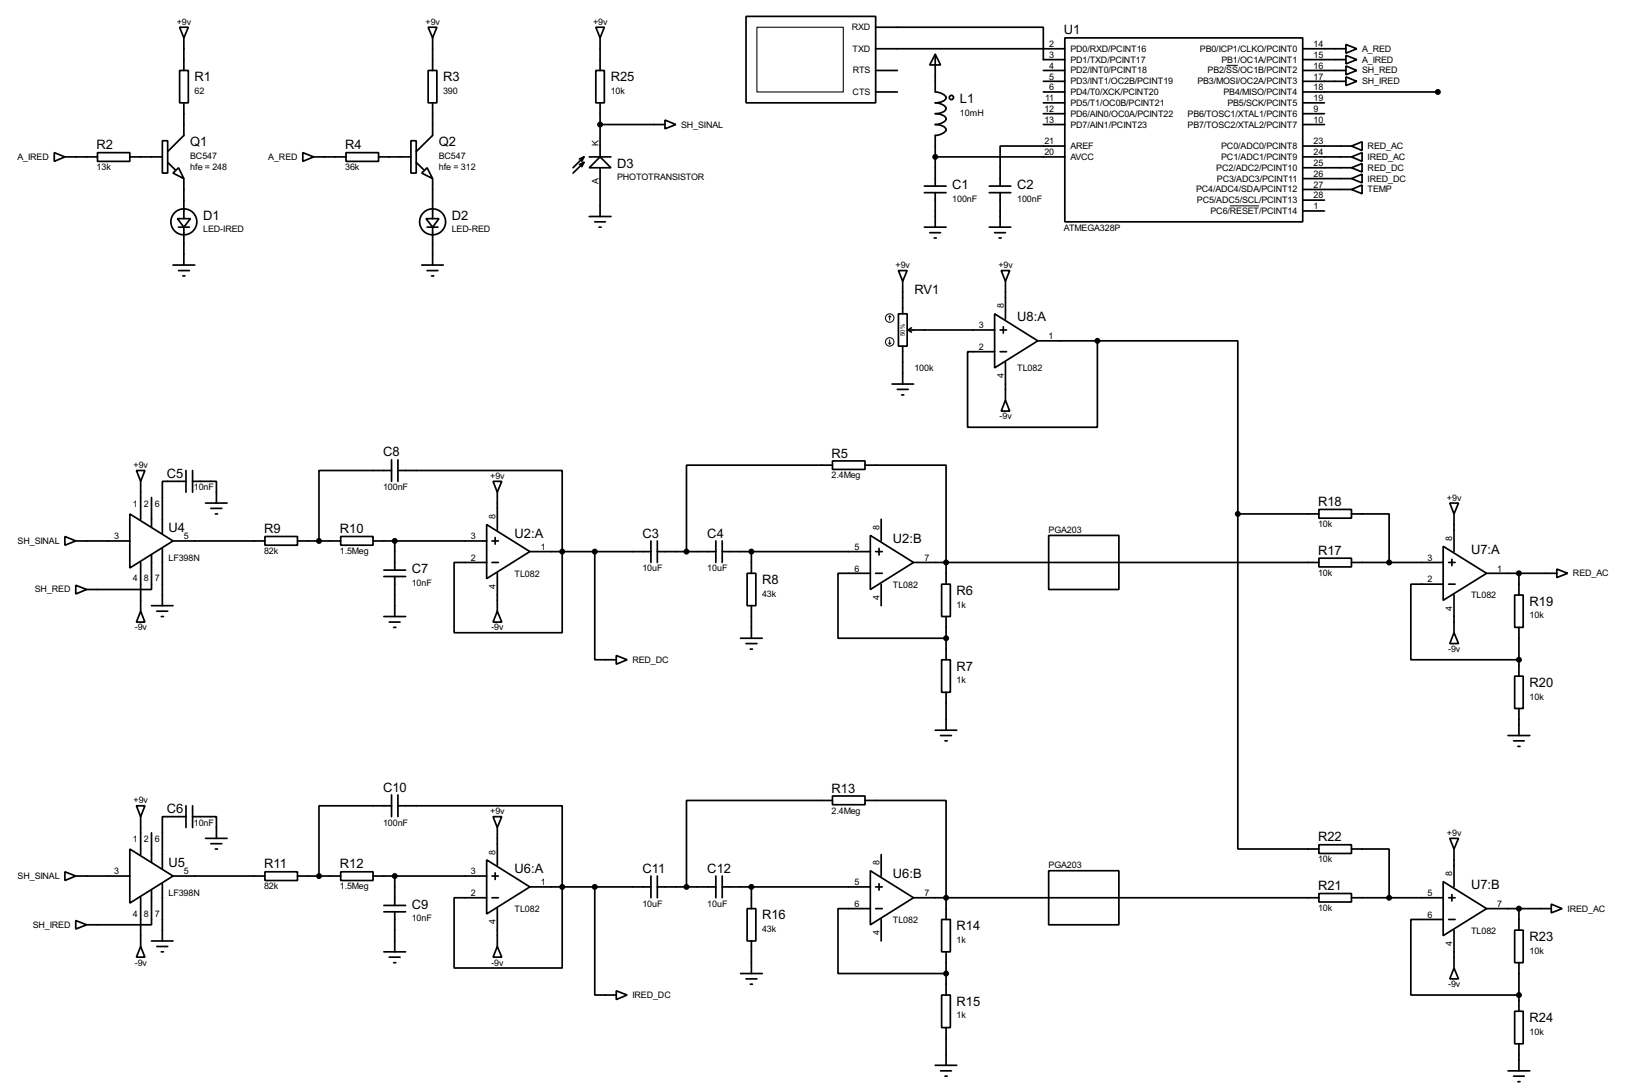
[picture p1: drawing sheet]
<svg xmlns="http://www.w3.org/2000/svg" width="383mm" height="256mm" viewBox="0 0 383 256" stroke-linecap="round" stroke-linejoin="round" font-family="sans-serif">
<g fill="none" stroke="#000" stroke-width=".4">
<path d="M42.2 16.6h2.1v7.6h-2.1zM42.2 6.4h2.1l-1.1 2.5zM43.2 8.9v7.7M100.6 16.6h2.1v7.6h-2.1zM100.6 6.4h2.1l-1 2.5zM101.7 8.9v7.7M140 16.6h2v7.6h-2zM140 6.4h2l-1 2.5zM141 8.9v7.7M175.3 3.9h30.5v20.3h-30.5zM205.8 6.4h39.4v7.6h5M205.8 11.5h44.4"/>
<path d="M205.8 16.6h5.1M219.8 12.8l1.2 2.5h-2.5zM219.8 12.8v8.8a2.76 2.76 0 0 1 2.5 1.3 2.35 2.35 0 0 1-2.5 1.3 2.67 2.67 0 0 1 2.5 1.3 2.35 2.35 0 0 1-2.5 1.2h.6a2.08 2.08 0 0 1 1.9 1.3 2.67 2.67 0 0 1-2.5 1.3h.6a2.08 2.08 0 0 1 1.9 1.2 2.76 2.76 0 0 1-2.5 1.3v11.9M245.2 16.6h5M245.2 19.1h5M250.2 8.9h55.9v43.2h-55.9zM306.1 11.5h10.2M306.1 14h10.2M306.1 16.6h10.2M306.1 19.1h10.2M316.3 10.5l2.5 1-2.5 1zM316.3 13l2.5 1-2.5 1z"/>
<path d="M316.3 15.5l2.5 1.1-2.5 1zM316.3 18.1l2.5 1-2.5 1zM12.8 35.9l2.5 1-2.5 1zM15.3 36.9h7.6M22.9 35.9h7.6v2h-7.6zM30.5 36.9h7.7M38.2 33.1h1.2v7.6h-1.2zM39.4 38.2l1.8 1.7M43.2 24.2v7.6l-3.8 3.8M71.2 35.9l2.5 1-2.5 1zM73.7 36.9h7.6M81.3 35.9h7.7v2h-7.7z"/>
<path d="M89 36.9h7.6M96.6 33.1h1.2v7.6h-1.2zM97.8 38.2l1.8 1.7M101.7 24.2v7.6l-3.9 3.8M137.2 36.9l-2.5 2.5M137.2 38.2l-2.5 2.5M137.2 38.2l-.5 1M137.2 38.2l-1 .5M137.2 36.9l-.5 1M137.2 36.9l-1 .5M138.5 39.4l2.5-2.5 2.6 2.5zM138.5 36.9h5.1"/>
<path d="M141 24.2v12.7M141 39.4v11.5M141 29.3h15.3M156.3 28.2l2.5 1.1-2.5 1zM205.8 21.6h5.1M219.8 36.9h30.4M245.2 21.6h5M245.2 29.3h5M245.2 26.7h5M245.2 24.2h5M250.2 34.3h-15.2v9.4M306.1 36.9h11.5"/>
<path d="M306.1 34.3h11.5M306.1 39.4h11.5M306.1 21.6h31.8M306.1 29.3h5.1M306.1 26.7h5.1M306.1 24.2h5.1M317.6 34.3l2.5-1v2.1zM317.6 39.4l2.5-1v2zM317.6 36.9l2.5-1v2zM40.7 40.7l1.3-1.3 1.2 2.6zM41.7 51.4h3.1l-1.6 2zM42 53.4h2.5"/>
<path d="M43.2 42v9.4M43.2 53.4v8.9M99.1 40.7l1.3-1.3 1.3 2.6zM100.1 51.4h3.1l-1.5 2zM100.4 53.4h2.5M101.7 42v9.4M101.7 53.4v8.9M138.5 50.9h5.1M139.8 52.1h2.5M140.8 53.4h.5M217.2 53.4h5.1M217.2 45.3h5.1"/>
<path d="M217.2 43.7h5.1M218.5 54.7h2.5M219.5 55.9h.5M219.8 45.3v8.1M232.5 53.4h5M232.5 45.3h5M232.5 43.7h5M233.7 54.7h2.6M234.8 55.9h.5M235 45.3v8.1M306.1 42h11.5M306.1 44.5h11.5"/>
<path d="M306.1 49.6h5.1M306.1 47h5.1M317.6 42l2.5-1.1v2.1zM317.6 44.5l2.5-1v2zM40.7 62.3h5.1M42 63.6h2.5M43 64.8h.5M99.1 62.3h5.1M100.4 63.6h2.5M101.4 64.8h.5M211.1 73.7h2.1v7.6h-2.1zM211.1 63.6h2.1l-1.1 2.5z"/>
<path d="M212.1 66.1v7.6M213.4 77.5h20.3M213.4 77.5l.8 .5M214.2 77l-.8 .5M233.7 73.7l10.2 6.4-10.2 6.3zM235 77.5h1.5M235.3 63.6h2l-1 2.5zM235.8 76.8v1.5M236.3 66.1v8.9M209.6 90.2h5.1M210.9 91.5h2.5M211.9 92.8h.5"/>
<path d="M212.1 81.3v8.9M235 82.6h1.5M236.3 94l1 2.6h-2zM236.3 85.1v8.9M243.9 80.1h14M257.9 80.1v20.3h-30.5v-17.8h6.3M257.9 80.1h33v40.6M32.1 110.5h2l-1 2.6zM33.1 113.1v8.9M35.6 116.9v6.9M43.7 113.1h-5.5v12.2M43.7 110.5v5.1"/>
<path d="M45.3 113.1h5.6v5.1M45.3 110.5v5.1M48.3 118.2h5.1M49.6 119.4h2.5M92 110.5h-17v16.6M92 108v5.1M93.5 110.5h38.6v38.1h-25.4v-16.5h7.7M93.5 108v5.1M115.9 113.1h2l-1 2.5zM116.9 115.6v8.9M195.6 108.3h7.7v2h-7.7zM195.6 109.3h-34.3v20.3"/>
<path d="M203.3 109.3h19v27.9M309.9 119.7h7.7v2h-7.7zM340.7 118.2h2l-1 2.5zM15.3 126l2.5 1.1-2.5 1zM17.8 137.5l2.6 1-2.6 1zM17.8 127.1h12.7M30.5 120.7l10.2 6.4-10.2 6.3zM33.1 132.1v11.5M35.6 130.4v8.1h-15.2M38.2 128.8v13.5M40.7 127.1h21.6M50.6 120.7h.5"/>
<path d="M62.3 126h7.6v2.1h-7.6zM69.9 127.1h10.2M80.1 126h7.6v2.1h-7.6zM87.7 127.1h26.7M90.2 133.9h5.1M90.2 135.4h5.1M92.8 127.1v6.8M92.8 135.4v9.4M114.4 123.2l10.1 6.4-10.1 6.3zM115.6 132.1h1.5M115.6 127.1h1.5M116.4 126.3v1.5"/>
<path d="M116.9 134.7v8.9M124.5 129.6h28.5M139.8 129.6v25.4h5M153 127.1v5M154.5 129.6h13.7M154.5 127.1v5M168.2 127.1v5M169.7 129.6h34.8M169.7 127.1v5M175.6 134.7h2v7.6h-2zM176.6 129.6v5.1M204.5 125.8l10.2 6.3-10.2 6.4z"/>
<path d="M204.5 134.7h-7.6v15.2h25.4M205.8 129.6h1.5M205.8 134.7h1.5M206.6 128.8v1.6M207.1 122v5.1M207.1 137.2v5.1M214.7 132.1h95.2M221.3 137.2h2v7.6h-2zM246.4 125.8h16.5v12.7h-16.5zM290.9 120.7v78.7h19M290.9 120.7h19M309.9 131.1h7.7v2.1h-7.7z"/>
<path d="M317.6 120.7h8.8v11.4M317.6 132.1h21.5M339.1 128.3l10.2 6.4-10.2 6.3zM339.1 137.2h-7.6v17.8h25.4M340.4 132.1h1.5M340.4 137.2h1.5M341.2 131.4v1.5M341.7 120.7v8.9M341.7 139.8v8.8M349.3 134.7h16.5M355.9 139.8h2v7.6h-2zM356.9 134.7v5.1"/>
<path d="M365.8 133.7l2.6 1-2.6 1zM33.1 143.6l1 2.5h-2zM35.6 142.3h5.1M36.9 143.6h2.5M37.9 144.8h.5M90.2 144.8h5.1M91.5 146.1h2.5M92.5 147.4h.5M116.9 143.6l1 2.5h-2zM144.8 154l2.6 1-2.6 1zM174 149.9h5.1M175.3 151.2h2.6"/>
<path d="M176.3 152.5h.5M176.6 142.3v7.6M221.3 155h2v7.6h-2zM222.3 144.8v10.2M341.7 148.6l1 2.6h-2zM355.9 158.8h2v7.6h-2zM356.9 147.4v11.4M219.8 171.5h5M221 172.8h2.6M222.1 174h.5M222.3 162.6v8.9M354.4 172.8h5.1"/>
<path d="M355.7 174h2.5M356.7 175.3h.5M356.9 166.4v6.4M30.5 199.4l10.2 6.4-10.2 6.3zM32.1 189.3h2l-1 2.5zM33.1 191.8v8.9M35.6 195.6v6.9M43.7 191.8h-5.5v12.2M43.7 189.3v5.1M45.3 191.8h5.6v5.1M45.3 189.3v5.1M48.3 196.9h5.1"/>
<path d="M49.6 198.2h2.5M50.6 199.4h.5M92 189.3h-17v16.5M92 186.7v5.1M93.5 189.3h38.6v38.1h-25.4v-16.5h7.7M93.5 186.7v5.1M115.9 191.8h2l-1 2.6zM116.9 194.4v8.9M195.6 187h7.7v2h-7.7zM195.6 188h-34.3v20.3M203.3 188h19v28M309.9 198.4h7.7v2.1h-7.7z"/>
<path d="M317.6 199.4h8.8v11.5M340.7 196.9h2l-1 2.5zM341.7 199.4v8.9M15.3 204.8l2.5 1-2.5 1zM17.8 216.2l2.6 1-2.6 1zM17.8 205.8h12.7M33.1 210.9v11.4M35.6 209.1v8.1h-15.2M38.2 207.6v13.4M40.7 205.8h21.6M62.3 204.8h7.6v2h-7.6zM69.9 205.8h10.2"/>
<path d="M80.1 204.8h7.6v2h-7.6zM87.7 205.8h26.7M90.2 212.7h5.1M90.2 214.2h5.1M92.8 205.8v6.9M92.8 214.2v9.4M114.4 202l10.1 6.3-10.1 6.4zM115.6 205.8h1.5M115.6 210.9h1.5M116.4 205v1.6M116.9 213.4v8.9M124.5 208.3h28.5"/>
<path d="M139.8 208.3v25.4h5M153 205.8v5.1M154.5 208.3h13.7M154.5 205.8v5.1M168.2 205.8v5.1M169.7 208.3h34.8M169.7 205.8v5.1M175.6 213.4h2v7.6h-2zM176.6 208.3v5.1M204.5 204.5l10.2 6.4-10.2 6.3zM204.5 213.4h-7.6v15.3h25.4M205.8 208.3h1.5"/>
<path d="M205.8 213.4h1.5M206.6 207.6v1.5M207.1 200.7v5.1M207.1 216v5M214.7 210.9h95.2M221.3 216h2v7.6h-2zM246.4 204.5h16.5v12.7h-16.5zM309.9 209.9h7.7v2h-7.7zM317.6 210.9h21.5M339.1 207.1l10.2 6.3-10.2 6.4zM339.1 216h-7.6v17.7h25.4M340.4 210.9h1.5"/>
<path d="M340.4 216h1.5M341.2 210.1v1.5M341.7 218.5v8.9M349.3 213.4h15.2M355.9 218.5h2v7.6h-2zM356.9 213.4v5.1M364.5 212.4l2.6 1-2.6 1zM33.1 222.3l1 2.5h-2zM35.6 221h5.1M36.9 222.3h2.5M37.9 223.6h.5M90.2 223.6h5.1"/>
<path d="M91.5 224.8h2.5M92.5 226.1h.5M116.9 222.3l1 2.5h-2zM144.8 232.7l2.6 1-2.6 1.1zM174 228.7h5.1M175.3 229.9h2.6M176.3 231.2h.5M176.6 221v7.7M221.3 233.7h2v7.7h-2zM222.3 223.6v10.1M341.7 227.4l1 2.5h-2zM355.9 237.5h2v7.7h-2z"/>
<path d="M356.9 226.1v11.4M219.8 250.2h5M221 251.5h2.6M222.1 252.8h.5M222.3 241.4v8.8M354.4 251.5h5.1M355.7 252.8h2.5M356.7 254.1h.5M356.9 245.2v6.3"/>
<circle cx="223.5" cy="22.9" r=".5"/>
<circle cx="43.2" cy="52.1" r="3.1"/>
<circle cx="101.6" cy="52.1" r="3.1"/>
</g>
<g fill="none" stroke="#000" stroke-width=".23">
<path d="M288.2 15.4h2.7M289 48.4h6.9M209.1 74.2l-.3 .3M209.1 74.2l.3 .3M209.1 74.2v1M209.1 79.8v1M208.8 80.6l.3 .2M209.4 80.6l-.3 .2"/>
<circle cx="209" cy="74.7" r="1"/>
<circle cx="209" cy="80.3" r="1"/>
</g>
<path d="M177.9 6.4h20.3v15.2h-20.3z" fill="none" stroke="#000" stroke-width=".25"/>
<g fill="#000" stroke="#000" stroke-width=".4">
<circle cx="141" cy="29.3" r=".5"/>
<circle cx="219.7" cy="36.9" r=".5"/>
<circle cx="337.8" cy="21.6" r=".5"/>
<circle cx="257.8" cy="80.1" r=".5"/>
<circle cx="74.9" cy="127.1" r=".5"/>
<circle cx="92.7" cy="127.1" r=".5"/>
<circle cx="132.1" cy="129.6" r=".5"/>
<circle cx="139.7" cy="129.6" r=".5"/>
<circle cx="161.3" cy="129.6" r=".5"/>
<circle cx="176.5" cy="129.6" r=".5"/>
<circle cx="222.3" cy="132.1" r=".5"/>
<circle cx="290.8" cy="120.7" r=".5"/>
<circle cx="326.4" cy="132.1" r=".5"/>
<circle cx="356.9" cy="134.7" r=".5"/>
<circle cx="222.3" cy="149.9" r=".5"/>
<circle cx="356.9" cy="155" r=".5"/>
<circle cx="74.9" cy="205.8" r=".5"/>
<circle cx="92.7" cy="205.8" r=".5"/>
<circle cx="132.1" cy="208.3" r=".5"/>
<circle cx="139.7" cy="208.3" r=".5"/>
<circle cx="161.3" cy="208.3" r=".5"/>
<circle cx="176.5" cy="208.3" r=".5"/>
<circle cx="222.3" cy="210.9" r=".5"/>
<circle cx="326.4" cy="210.9" r=".5"/>
<circle cx="356.9" cy="213.4" r=".5"/>
<circle cx="222.3" cy="228.7" r=".5"/>
<circle cx="356.9" cy="233.7" r=".5"/>
</g>
<g font-size="3.4">
<text x="250" y="8.1">U1</text>
<text x="45.7" y="19.1">R1</text>
<text x="104.1" y="19.1">R3</text>
<text x="143.5" y="19.1">R25</text>
<text x="225.6" y="24.1">L1</text>
<text x="22.7" y="35">R2</text>
<text x="44.7" y="34.4">Q1</text>
<text x="81.1" y="35">R4</text>
<text x="103.1" y="34.4">Q2</text>
<text x="145" y="39.4">D3</text>
<text x="223.8" y="44.5">C1</text>
<text x="239" y="44.5">C2</text>
<text x="47.8" y="51.6">D1</text>
<text x="106.2" y="51.6">D2</text>
<text x="214.9" y="69.1">RV1</text>
<text x="239" y="75.5">U8:A</text>
<text x="90" y="107.2">C8</text>
<text x="195.4" y="107.5">R5</text>
<text x="39.2" y="112.3">C5</text>
<text x="309.7" y="118.9">R18</text>
<text x="39.6" y="125">U4</text>
<text x="62.1" y="125.2">R9</text>
<text x="79.9" y="125.2">R10</text>
<text x="120.9" y="126.3">U2:A</text>
<text x="151" y="126.3">C3</text>
<text x="166.2" y="126.3">C4</text>
<text x="209.8" y="127.5">U2:B</text>
<text x="309.7" y="130.3">R17</text>
<text x="345.7" y="130.1">U7:A</text>
<text x="96.8" y="134.7">C7</text>
<text x="179.1" y="137.2">R8</text>
<text x="224.8" y="139.8">R6</text>
<text x="359.4" y="142.3">R19</text>
<text x="224.8" y="157.5">R7</text>
<text x="359.4" y="161.4">R20</text>
<text x="90" y="185.9">C10</text>
<text x="39.2" y="191">C6</text>
<text x="195.4" y="186.2">R13</text>
<text x="309.7" y="197.6">R22</text>
<text x="39.6" y="203.7">U5</text>
<text x="62.1" y="204">R11</text>
<text x="79.9" y="204">R12</text>
<text x="120.9" y="205">U6:A</text>
<text x="151" y="205">C11</text>
<text x="166.2" y="205">C12</text>
<text x="209.8" y="206.3">U6:B</text>
<text x="309.7" y="209.1">R21</text>
<text x="345.7" y="208.8">U7:B</text>
<text x="96.8" y="213.4">C9</text>
<text x="179.1" y="216">R16</text>
<text x="224.8" y="218.5">R14</text>
<text x="359.4" y="221">R23</text>
<text x="224.8" y="236.3">R15</text>
<text x="359.4" y="240.1">R24</text>
</g>
<g font-size="2.4">
<text x="41.6" y="5.8">+9v</text>
<text x="100" y="5.8">+9v</text>
<text x="139.4" y="5.8">+9v</text>
<text x="200.2" y="7.1">RXD</text>
<text x="246.6" y="11">2</text>
<text x="308.7" y="11">14</text>
<text x="200.4" y="12.1">TXD</text>
<text x="200.4" y="17.3">RTS</text>
<text x="246.6" y="16.2">4</text>
<text x="246.6" y="13.6">3</text>
<text x="251.5" y="17.3">PD2/INT0/PCINT18</text>
<text x="251.5" y="14.7">PD1/TXD/PCINT17</text>
<text x="251.5" y="12.1">PD0/RXD/PCINT16</text>
<text x="282" y="12.1">PB0/ICP1/CLKO/PCINT0</text>
<text x="283.8" y="17.3">PB2/SS/OC1B/PCINT2</text>
<text x="287" y="14.7">PB1/OC1A/PCINT1</text>
<text x="308.7" y="13.6">15</text>
<text x="308.7" y="16.2">16</text>
<text x="320.1" y="12.1">A_RED</text>
<text x="320.1" y="14.7">A_IRED</text>
<text x="320.1" y="17.3">SH_RED</text>
<text x="45.7" y="22.1">62</text>
<text x="104.1" y="22.1">390</text>
<text x="143.5" y="22.1">10k</text>
<text x="200.4" y="22.3">CTS</text>
<text x="245.6" y="23.7">11</text>
<text x="246.6" y="21.2">6</text>
<text x="246.6" y="18.7">5</text>
<text x="251.5" y="22.3">PD4/T0/XCK/PCINT20</text>
<text x="251.5" y="19.8">PD3/INT1/OC2B/PCINT19</text>
<text x="281.4" y="19.8">PB3/MOSI/OC2A/PCINT3</text>
<text x="287.5" y="22.3">PB4/MISO/PCINT4</text>
<text x="308.7" y="18.7">17</text>
<text x="308.7" y="21.2">18</text>
<text x="308.7" y="23.7">19</text>
<text x="320.1" y="19.8">SH_IRED</text>
<text x="160.1" y="30">SH_SINAL</text>
<text x="225.6" y="27.2">10mH</text>
<text x="245.4" y="26.3">12</text>
<text x="245.4" y="28.9">13</text>
<text x="251.5" y="27.4">PD6/AIN0/OC0A/PCINT22</text>
<text x="251.5" y="24.8">PD5/T1/OC0B/PCINT21</text>
<text x="251.5" y="30">PD7/AIN1/PCINT23</text>
<text x="279.1" y="30">PB7/TOSC2/XTAL2/PCINT7</text>
<text x="279.1" y="27.4">PB6/TOSC1/XTAL1/PCINT6</text>
<text x="288.4" y="24.8">PB5/SCK/PCINT5</text>
<text x="308.7" y="28.9">10</text>
<text x="308.7" y="26.3">9</text>
<text x="140.6" y="34.3" transform="rotate(-90 140.6 34.3)">K</text>
<text x="245.4" y="33.9">21</text>
<text x="251.5" y="35">AREF</text>
<text x="287" y="35">PC0/ADC0/PCINT8</text>
<text x="308.7" y="33.9">23</text>
<text x="321.4" y="35">RED_AC</text>
<text x="4.1" y="37.5">A_IRED</text>
<text x="22.7" y="40">13k</text>
<text x="44.7" y="37.3">BC547</text>
<text x="44.7" y="39.9">hfe = 248</text>
<text x="63.1" y="37.5">A_RED</text>
<text x="81.1" y="40">36k</text>
<text x="103.1" y="37.3">BC547</text>
<text x="103.1" y="39.9">hfe = 312</text>
<text x="245.4" y="36.4">20</text>
<text x="251.5" y="37.5">AVCC</text>
<text x="285.8" y="40.1">PC2/ADC2/PCINT10</text>
<text x="287" y="37.5">PC1/ADC1/PCINT9</text>
<text x="308.7" y="41.6">26</text>
<text x="308.7" y="39">25</text>
<text x="308.7" y="36.4">24</text>
<text x="321.4" y="40.1">RED_DC</text>
<text x="321.4" y="37.5">IRED_AC</text>
<text x="140.6" y="43.3" transform="rotate(-90 140.6 43.3)">A</text>
<text x="145" y="42.3">PHOTOTRANSISTOR</text>
<text x="223.8" y="47.4">100nF</text>
<text x="239" y="47.4">100nF</text>
<text x="281.1" y="45.2">PC4/ADC4/SDA/PCINT12</text>
<text x="281.3" y="47.7">PC5/ADC5/SCL/PCINT13</text>
<text x="286" y="42.7">PC3/ADC3/PCINT11</text>
<text x="308.7" y="46.6">28</text>
<text x="308.7" y="44.1">27</text>
<text x="321.4" y="42.7">IRED_DC</text>
<text x="321.4" y="45.2">TEMP</text>
<text x="284.5" y="50.2">PC6/RESET/PCINT14</text>
<text x="308.7" y="49.2">1</text>
<text x="47.8" y="54.6">LED-IRED</text>
<text x="106.2" y="54.6">LED-RED</text>
<text x="250" y="54.2">ATMEGA328P</text>
<text x="210.5" y="62.9">+9v</text>
<text x="234.6" y="62.9">+9v</text>
<text x="230" y="77.1">3</text>
<text x="235.9" y="72.4" transform="rotate(-90 235.9 72.4)">8</text>
<text x="230" y="82.2">2</text>
<text x="246.4" y="79.7">1</text>
<text x="214.9" y="87.2">100k</text>
<text x="235.9" y="88.8" transform="rotate(-90 235.9 88.8)">4</text>
<text x="239" y="87.2">TL082</text>
<text x="234.9" y="98.5">-9v</text>
<text x="31.4" y="110">+9v</text>
<text x="115.2" y="112.5">+9v</text>
<text x="195.4" y="112.4">2.4Meg</text>
<text x="31.3" y="119">1</text>
<text x="33.8" y="119">2</text>
<text x="36.4" y="119">6</text>
<text x="45.6" y="115.2">10nF</text>
<text x="90" y="115.2">100nF</text>
<text x="340" y="117.6">+9v</text>
<text x="116.5" y="121.9" transform="rotate(-90 116.5 121.9)">8</text>
<text x="206.7" y="124.5" transform="rotate(-90 206.7 124.5)">8</text>
<text x="246.4" y="125.1">PGA203</text>
<text x="309.7" y="123.8">10k</text>
<text x="4.2" y="127.8">SH_SINAL</text>
<text x="26.8" y="126.7">3</text>
<text x="39.6" y="131.7">LF398N</text>
<text x="43.2" y="126.7">5</text>
<text x="62.1" y="130.2">82k</text>
<text x="79.9" y="130.2">1.5Meg</text>
<text x="110.7" y="126.7">3</text>
<text x="110.7" y="131.7">2</text>
<text x="127.1" y="129.2">1</text>
<text x="200.8" y="129.2">5</text>
<text x="217.2" y="131.7">7</text>
<text x="335.5" y="131.7">3</text>
<text x="341.3" y="127" transform="rotate(-90 341.3 127)">8</text>
<text x="31.3" y="136.6">4</text>
<text x="33.8" y="136.6">8</text>
<text x="36.4" y="136.6">7</text>
<text x="96.8" y="137.6">10nF</text>
<text x="120.9" y="135.5">TL082</text>
<text x="151" y="134.2">10uF</text>
<text x="166.2" y="134.2">10uF</text>
<text x="200.8" y="134.3">6</text>
<text x="309.7" y="135.3">10k</text>
<text x="335.5" y="136.8">2</text>
<text x="351.8" y="134.3">1</text>
<text x="369.6" y="135.4">RED_AC</text>
<text x="8.2" y="139.2">SH_RED</text>
<text x="116.5" y="138.4" transform="rotate(-90 116.5 138.4)">4</text>
<text x="179.1" y="140.2">43k</text>
<text x="206.7" y="140.9" transform="rotate(-90 206.7 140.9)">4</text>
<text x="209.8" y="138">TL082</text>
<text x="224.8" y="142.7">1k</text>
<text x="341.3" y="143.4" transform="rotate(-90 341.3 143.4)">4</text>
<text x="345.7" y="140.6">TL082</text>
<text x="31.7" y="148.1">-9v</text>
<text x="115.5" y="148.1">-9v</text>
<text x="359.4" y="145.3">10k</text>
<text x="148.6" y="155.7">RED_DC</text>
<text x="340.3" y="153.2">-9v</text>
<text x="224.8" y="160.5">1k</text>
<text x="359.4" y="164.3">10k</text>
<text x="31.4" y="188.7">+9v</text>
<text x="115.2" y="191.3">+9v</text>
<text x="195.4" y="191.1">2.4Meg</text>
<text x="31.3" y="197.8">1</text>
<text x="33.8" y="197.8">2</text>
<text x="36.4" y="197.8">6</text>
<text x="45.6" y="193.9">10nF</text>
<text x="90" y="193.9">100nF</text>
<text x="340" y="196.3">+9v</text>
<text x="116.4" y="200.7" transform="rotate(-90 116.4 200.7)">8</text>
<text x="206.7" y="203.2" transform="rotate(-90 206.7 203.2)">8</text>
<text x="246.4" y="203.9">PGA203</text>
<text x="309.7" y="202.6">10k</text>
<text x="4.2" y="206.5">SH_SINAL</text>
<text x="26.8" y="205.4">3</text>
<text x="43.2" y="205.4">5</text>
<text x="62.1" y="208.9">82k</text>
<text x="79.9" y="208.9">1.5Meg</text>
<text x="110.7" y="205.4">3</text>
<text x="127.1" y="207.9">1</text>
<text x="200.8" y="207.9">5</text>
<text x="341.3" y="205.8" transform="rotate(-90 341.3 205.8)">8</text>
<text x="31.3" y="215.3">4</text>
<text x="33.8" y="215.3">8</text>
<text x="36.4" y="215.3">7</text>
<text x="39.6" y="210.4">LF398N</text>
<text x="110.7" y="210.5">2</text>
<text x="120.9" y="214.2">TL082</text>
<text x="151" y="213">10uF</text>
<text x="166.2" y="213">10uF</text>
<text x="200.8" y="213">6</text>
<text x="217.2" y="210.5">7</text>
<text x="309.7" y="214">10k</text>
<text x="335.5" y="210.5">5</text>
<text x="335.5" y="215.5">6</text>
<text x="351.8" y="213">7</text>
<text x="368.3" y="214.1">IRED_AC</text>
<text x="7.7" y="217.9">SH_IRED</text>
<text x="96.8" y="216.4">10nF</text>
<text x="116.5" y="217.1" transform="rotate(-90 116.5 217.1)">4</text>
<text x="179.1" y="218.9">43k</text>
<text x="206.7" y="219.6" transform="rotate(-90 206.7 219.6)">4</text>
<text x="209.8" y="216.8">TL082</text>
<text x="224.8" y="221.5">1k</text>
<text x="345.7" y="219.3">TL082</text>
<text x="31.7" y="226.8">-9v</text>
<text x="115.5" y="226.8">-9v</text>
<text x="341.3" y="222.2" transform="rotate(-90 341.3 222.2)">4</text>
<text x="359.4" y="224">10k</text>
<text x="340.3" y="231.9">-9v</text>
<text x="148.6" y="234.4">IRED_DC</text>
<text x="224.8" y="239.2">1k</text>
<text x="359.4" y="243.1">10k</text>
</g>
<text font-size="1.6" x="212.6" y="78.9" transform="rotate(-90 212.6 78.9)">50%</text>
</svg>
